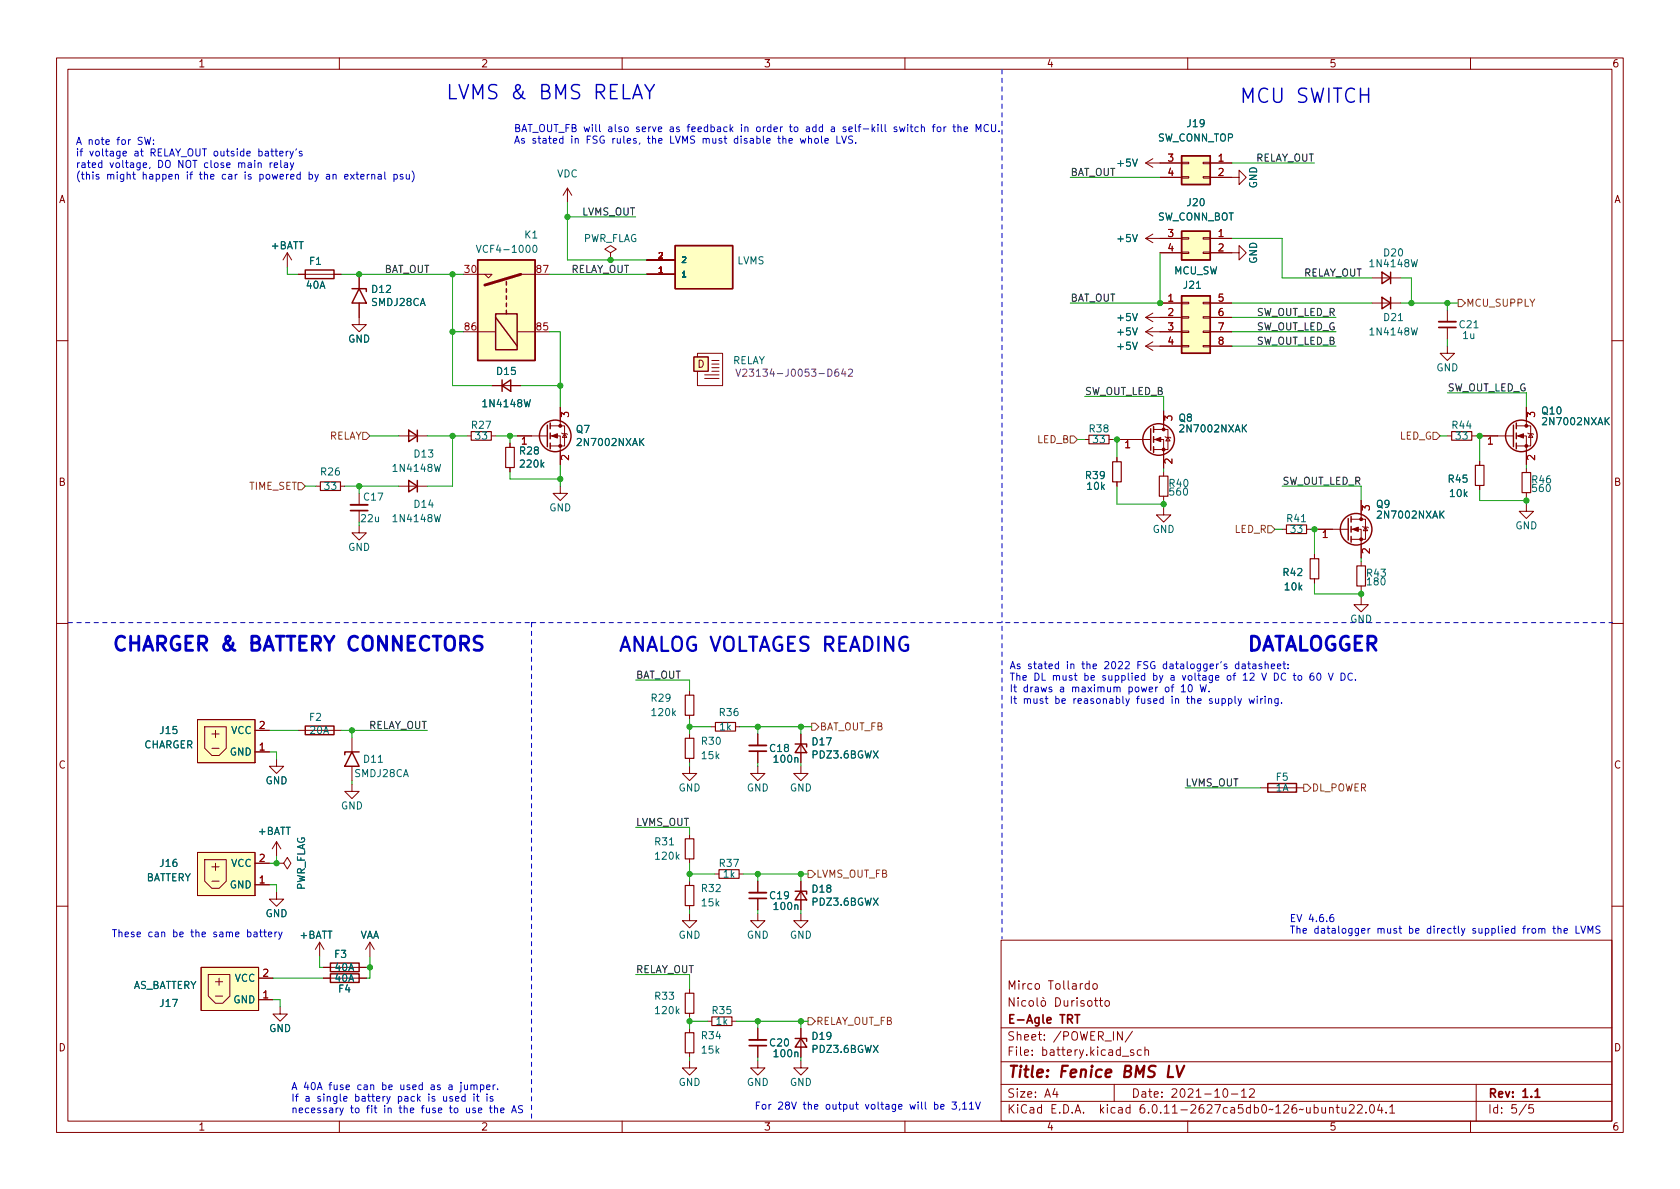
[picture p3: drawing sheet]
<svg xmlns="http://www.w3.org/2000/svg" width="297mm" height="210mm" viewBox="0 0 297 210" stroke-linecap="round" stroke-linejoin="round" font-family="sans-serif">
<g fill="none" stroke="#840000" stroke-width=".18">
<path d="M10 10.2h277v190.1h-277zM12 12.2h273v186.1h-273zM60 10.2v2M110 10.2v2M160 10.2v2M210 10.2v2M260 10.2v2M100.3 33.3l-.7 1.2M100.3 33.3v2.5M100.3 33.3l.8 1.2M202.6 28.8h6.3M202.6 28.8l1.2 .8"/>
<path d="M203.8 28.1l-1.2 .7M205.1 31.4h3.8M208.9 31.2h1.3v.3h-1.3zM208.9 28.7h1.3v.3h-1.3zM212.7 31.2h1.3v.3h-1.3zM212.7 28.7h1.3v.3h-1.3zM214 31.4h5.1v1.2l1.2-1.2-1.2-1.3v1.3M214 28.8h3.8M50.8 44.7l-.8 1.3M50.8 44.7v2.5M50.8 44.7l.8 1.3M52.7 48.5h7.6"/>
<path d="M63.5 53.6v3.8h1.3l-1.3 1.3-1.3-1.3h1.3M63.5 48.5v2.5M81.9 48.5h5.1l-.6 .6-.7-.6M81.9 58.7h5.7M91.4 58.7h5.8M92.1 48.5h5.1M107.9 44.7l1.1-.6-1.1-.7-1 .7 1 .6v1.3M107.9 46h.1M114.3 48.5h5.1M114.3 46h5.1M202.6 42.2l1.2 .7M202.6 42.2h6.3"/>
<path d="M202.6 56.1h6.3M202.6 58.7h6.3M202.6 58.7l1.2 .7M202.6 56.1l1.2 .8M203.8 41.4l-1.2 .8M203.8 57.9l-1.2 .8M203.8 55.4l-1.2 .7M205.1 53.6h3.8M205.1 44.7h3.8M208.9 58.5h1.3v.3h-1.3zM208.9 56h1.3v.3h-1.3zM208.9 53.5h1.3v.2h-1.3z"/>
<path d="M208.9 44.6h1.3v.2h-1.3zM208.9 42h1.3v.3h-1.3zM212.7 58.5h1.3v.3h-1.3zM212.7 56h1.3v.3h-1.3zM212.7 53.5h1.3v.2h-1.3zM212.7 44.6h1.3v.2h-1.3zM212.7 42h1.3v.3h-1.3zM214 44.7h5.1v1.3l1.2-1.3-1.2-1.3v1.3M214 42.2h3.8M214 53.6h3.8M214 56.1h3.8M214 58.7h3.8"/>
<path d="M242.6 53.6h5M242.6 49.1h5M255.9 54.9v2M255.9 57.9v2M10 60.2h2M70.5 77.1h5.1M82.5 77.1h.8M86.9 77.1h.7M87 68.2h5.1M90.2 78.4v.7M91.4 77.1h5.4M97.3 77.1h1.8v5.1"/>
<path d="M97.3 75.3h2.5v3.6h-2.5M99.1 72v3.3M99.3 76.6l.1 .1h.8l.1 .1M99.8 76.7l.4 .6h-.8zM122.7 63.1h2.5v2.6h-2.5zM123.3 63.1v-.6h4.5v5.7h-4.5v-2.5M124.6 66.9h2.5M124.6 66.3h2.5M125.9 65.7h1.2M125.9 65h1.2M125.9 64.4h1.2M125.9 63.7h1.2"/>
<path d="M191.8 77.7h.7M196.1 77.7h.7M198.1 77.7h5.4M202.6 61.2l1.2 .8M202.6 61.2h6.3M203.8 60.4l-1.2 .8M204 77.7h1.7v5.1M204 75.9h2.5v3.6h-2.5M205.7 72.6v3.3M206 77.2l.1 .1h.8l.1 .2M206.5 77.3l.4 .7h-.8zM208.9 61.1h1.3v.2h-1.3z"/>
<path d="M212.7 61.1h1.3v.2h-1.3zM214 61.2h3.8M255.9 61.2v1.3h-1.3l1.3 1.2 1.3-1.2h-1.3M255.9 77.1h.8M260.2 77.1h.8M262.3 77.1h5.3M268.1 77.1h1.8v5.1M268.1 75.3h2.5v3.6h-2.5M269.9 72v3.3M270.1 76.6l.2 .1h.7l.1 .1M270.6 76.7l.4 .6h-.7zM285 60.2h2"/>
<path d="M55.9 86h.7M60.2 86h.8M63.5 93v1.2h1.3l-1.3 1.3-1.3-1.3h1.3M63.5 87.2v2.1M63.5 90.3v2M70.5 86h5.1M90.2 82.7v.7M99.1 86v1.2h1.2l-1.2 1.3-1.3-1.3h1.3M197.5 80.9v.8M197.5 85.2v.8M205.7 89.8v1.3h-1.2l1.2 1.2 1.3-1.2h-1.3M205.7 83.4v.8"/>
<path d="M205.7 87.8v.7M226.7 93.6h.8M231 93.6h.8M232.4 98v.8M233 93.6h5.4M238.9 93.6h1.8v5.1M238.9 91.8h2.5v3.6h-2.5M240.7 88.5v3.3M240.7 99.3v.8M240.9 93.1l.1 .1h.8l.1 .1M241.4 93.2l.4 .6h-.8zM261.6 81.5v.8"/>
<path d="M261.6 85.8v.8M269.9 89.1v1.3h-1.3l1.3 1.3 1.2-1.3h-1.2M269.9 82.8v.8M269.9 87.1v.8M10 110.2h2M232.4 102.4v.7M240.7 105.7v1.2h-1.3l1.3 1.3 1.2-1.3h-1.2M240.7 103.6v.8M285 110.2h2M34.9 127.2h10.2v7.7h-10.2zM36.2 128.5h3.8v3.8l-1.3 1.3h-1.2l-1.3-1.3zM37.5 129.8h1.2"/>
<path d="M37.5 132.3h1.2M38.1 129.2v1.2M45.1 129.2h2.5M45.1 133h2.5M48.9 134.2v1.3h-1.3l1.3 1.3 1.3-1.3h-1.3M52.7 129.2h7.6M62.2 138.7v1.2h-1.2l1.2 1.3 1.3-1.3h-1.3M62.2 130.4v2.6M62.2 135.5v2.5M121.9 135.5v1.3h1.3l-1.3 1.2-1.3-1.2h1.3M121.9 122.2v.7M121.9 126.5v.7"/>
<path d="M121.9 129.8v.8M121.9 134.1v.8M125.7 128.5h.8M130 128.5h.8M134 135.5v1.3h1.3l-1.3 1.2-1.3-1.2h1.3M134 129.8v2M134 132.8v2.1M141.6 135.5v1.3h1.3l-1.3 1.2-1.3-1.2h1.3M141.6 129.8v5.1M222.9 139.3h7.6M34.9 150.7h10.2v7.7h-10.2zM36.2 152h3.8v3.8l-1.3 1.3h-1.2l-1.3-1.3z"/>
<path d="M37.5 153.3h1.2M37.5 155.8h1.2M38.1 152.6v1.3M45.1 156.5h2.5M45.1 152.6h2.5M48.9 152.6h1.3l.6 1.1 .6-1.1-.6-1-.6 1M48.9 152.6h.1M48.9 157.7v1.3h-1.3l1.3 1.3 1.3-1.3h-1.3M48.9 148.8l.8 1.3M48.9 148.8v2.6M48.9 148.8l-.8 1.3M121.9 147.6v.7"/>
<path d="M121.9 151.9v.7M121.9 155.8v.8M126.4 154.6h.7M130.7 154.6h.7M134 155.8v2.1M134 158.9v2M141.6 155.8v5.1M10 160.2h2M35.6 171.1h10.1v7.6h-10.1zM36.8 172.3h3.8v3.8l-1.2 1.3h-1.3l-1.3-1.3zM38.1 173.6h1.3M38.1 176.1h1.3"/>
<path d="M38.7 173v1.2M45.7 176.8h2.6M45.7 173h2.6M49.5 178v1.3h-1.2l1.2 1.3 1.3-1.3h-1.3M56.5 166.6l.8 1.3M56.5 166.6v2.6M56.5 166.6l-.7 1.3M57.1 171.1h7.7M57.1 173h7.7M65.4 166.6l-.8 1.3M65.4 166.6v2.6M65.4 166.6l.8 1.3"/>
<path d="M121.9 161.5v1.3h1.3l-1.3 1.3-1.3-1.3h1.3M121.9 160.1v.8M121.9 174.9v.7M121.9 179.2v.8M134 161.5v1.3h1.3l-1.3 1.3-1.3-1.3h1.3M141.6 161.5v1.3h1.3l-1.3 1.3-1.3-1.3h1.3M177 166.3h108v32h-108zM179.3 176.4v1.5l-.9-1.5v1.5M180 176.4v.2M180 176.9v1M181.4 177l-.5-.1-.3 .3v.4l.2 .3h.6M182.1 177l.3-.1 .3 .3v.4l-.3 .3h-.3l-.2-.3v-.4z"/>
<path d="M183.1 174l.4-.1 .3 .3v.4l-.3 .3h-.4l-.1-.3v-.4zM183.4 176.4v1.3l.2 .2M184.2 177l.4-.1 .3 .3v.4l-.3 .3h-.4l-.1-.3v-.4zM184.4 176.4l.2 .2M193.3 174.1l.2-.2 .4 .2 .1 .5-.1 .3h-.4l-.2-.1zM195.5 177l.4-.1 .2 .3v.4l-.2 .3h-.4l-.1-.3v-.4zM285 160.2h2M60 198.3v2M110 198.3v2M121.9 187.6v1.2h1.3l-1.3 1.3-1.3-1.3h1.3M121.9 181.9v.7M121.9 186.2v.7"/>
<path d="M125.1 180.6h.8M129.4 180.6h.8M134 187.6v1.2h1.3l-1.3 1.3-1.3-1.3h1.3M134 181.9v2M134 184.9v2M141.6 187.6v1.2h1.3l-1.3 1.3-1.3-1.3h1.3M141.6 181.9v5M160 198.3v2M177 194.8h108M177 191.8h108M177 187.8h108M177 181.8h108"/>
<path d="M182.5 186.5v.1M182.5 185.7v.1M184.6 183.8v.1M184.6 183v.1M197 191.8v3M200.2 182.4l-1.3 1.9M201.8 185.7l-.4-.1-.3 .3v.4l.1 .3h.6M202.4 185.8l.2-.2 .4 .1 .1 .9M202.4 185.1v1.5M210 198.3v2M217.7 193.5h1.2M219.5 193l.4-.5v1.5"/>
<path d="M219.5 194h.9M220.9 192.7l.6-.2 .2 .2 .1 .3-.9 1h.9M238.6 195.5l.5-.2 .3 .2v.3l-.9 1h.9M240 195.5l.6-.2 .2 .2 .1 .3-1 1h1M241.5 196.7v.1M242.4 195.4l.1-.1a.81 .81 0 0 1 .6 .7 .81 .81 0 0 1-.3 .8h-.2a.81 .81 0 0 1-.5-.6 .81 .81 0 0 1 .3-.8zM243.9 195.3l-.3 1h.9M244.3 195.8v1M245.1 196.7v.1M245.7 195.8l.4-.5v1.5M245.7 196.8h.9M260 198.3v2"/>
<path d="M261 191.8v6.5M271.1 195.3h-.7l-.1 .7 .2-.1 .5 .1 .2 .2-.1 .5-.2 .1-.6-.1"/>
</g>
<path d="M254.4 57.9h3M62 90.3h3M132.5 132.8h3M132.5 158.9h3M132.5 184.9h3M185.1 180.4l.7-.1v-.3l-.5-.1-.2 .2 .1 .8h.6" fill="none" stroke="#840000" stroke-width=".3"/>
<g fill="none" stroke="#840000" stroke-width=".25">
<path d="M208.9 27.6h5.1v5h-5.1zM54 47.7h5.1v1.6h-5.1zM62.2 51h2.6v.6M63.5 51l1.3 2.6h-2.6zM84.5 46h10.1v17.7h-10.1zM87.6 55.5h3.8v6.3h-3.8zM87.6 56.1l3.8 5.1M89.5 49.8v.6M89.5 51v.7M89.5 52.3v.7M89.5 53.6v.6M89.5 54.9v.6"/>
<path d="M119.4 43.4h10.1v7.6h-10.1zM208.9 52.3h5.1v10.2h-5.1zM208.9 40.9h5.1v5.1h-5.1zM244.3 52.6l1.6 1-1.6 1zM244.3 48.1l1.6 1-1.6 1.1zM245.9 48.1v2.1M245.9 52.6v2M72.3 76.1l1.5 1-1.5 1zM73.8 76.1v2M88.8 68.2l1.5-1v2zM88.8 67.2v2M96.8 75.2v3.8"/>
<path d="M97.3 74.8v1M97.3 76.6v1M97.3 78.4v1M203.5 75.8v3.8M204 75.4v1M204 77.2v1M204 79v1M267.6 75.2v3.8M268.1 74.8v1M268.1 76.6v1M268.1 78.4v1M72.3 85l1.5 1-1.5 1z"/>
<path d="M73.8 85v2M238.4 91.7v3.8M238.9 91.3v1M238.9 93.1v1M238.9 94.9v1M54 128.4h5.1v1.5h-5.1zM62.2 133l1.3 2.5h-2.5zM63.5 133h-2.5v.5M140.6 131.6h2v.5M141.6 131.6l1 1.5h-2zM224.2 138.6h5v1.5h-5zM140.6 157.6h2v.5"/>
<path d="M141.6 157.6l1 1.5h-2zM58.4 170.3h5.1v1.5h-5.1zM58.4 172.2h5.1v1.5h-5.1zM140.6 183.6h2v.5M141.6 183.6l1 1.6h-2z"/>
<circle cx="98.2" cy="77.1" r="2.79"/>
<circle cx="204.9" cy="77.7" r="2.79"/>
<circle cx="269" cy="77.1" r="2.79"/>
<circle cx="239.8" cy="93.6" r="2.79"/>
</g>
<g fill="none" stroke="#006464" stroke-width=".18">
<path d="M200.2 28.1l.5 1.3 .4-1.3M93.1 43.5l.2-.1a.68 .68 0 0 1 .4 .6 .68 .68 0 0 1-.4 .6l-.2-.1-.1-.3zM94.3 43.5l.2-.1a.68 .68 0 0 1 .4 .6 .68 .68 0 0 1-.4 .6l-.2-.1-.1-.3zM200.2 41.5l.5 1.2 .4-1.2M200.2 58l.5 1.2 .4-1.2M200.2 55.4l.5 1.3 .4-1.3M211.5 51h.8M247.3 56.7h.7M249.5 58l.3 1.2 .3-.9 .2 .9 .3-1.2M249.5 45.9l.3 1.3 .3-.9 .2 .9 .3-1.3M260.6 58h.7M92.7 70.7l.3 1.2 .2-.9 .3 .9 .3-1.2"/>
<path d="M113.3 78.1l.5 .7M113.8 77.5l-.7 .8M200.2 60.5l.5 1.3 .4-1.3M219.8 75.7l.6 .7M220.4 75.1l-.7 .7M284 74.4l.5 .7M284.5 73.8l-.7 .8M76.8 91l.3 1.3 .2-.9 .3 .9 .3-1.3M76.8 82.1l.3 1.3 .2-.9 .3 .9 .3-1.3M95.8 82.1l.4 .5M96.2 81.8l-.5 .4M230.1 92.3h.7"/>
<path d="M254.8 90.9l.5 .7M255.3 90.4l-.7 .7M66.9 134.8h.7M119.1 126.1l.3 .5M119.4 125.7l-.5 .5M140.5 134.1l.2-.1h.3l.1 .8M118.4 149.4h.7M119.7 151.5l.4 .5M120.1 151.1l-.5 .5M119.7 178.8l.4 .5M120.1 178.4l-.5 .5M140.5 160.1l.2-.1 .3 .1 .1 .7"/>
<path d="M140.5 186.2l.2-.2 .3 .1 .1 .8"/>
</g>
<g fill="#ffffc2" stroke="#ffffc2" stroke-width=".18">
<path d="M35.6 171.1h10.1v7.6h-10.1z"/>
<path d="M34.9 150.7h10.2v7.7h-10.2z"/>
<path d="M34.9 127.2h10.2v7.7h-10.2z"/>
<path d="M208.9 27.6h5.1v5h-5.1z"/>
<path d="M208.9 52.3h5.1v10.2h-5.1z"/>
<path d="M208.9 40.9h5.1v5.1h-5.1z"/>
<path d="M122.7 63.1h2.5v2.6h-2.5z"/>
<path d="M119.4 43.4h10.1v7.6h-10.1z"/>
<path d="M84.5 46h10.1v17.7h-10.1z"/>
</g>
<g fill="none" stroke="#840000" stroke-width=".2">
<path d="M83.3 76.3h3.6v1.5h-3.6zM89.4 79.1h1.5v3.6h-1.5zM192.5 77h3.6v1.5h-3.6zM256.7 76.3h3.5v1.5h-3.5zM56.6 85.2h3.6v1.5h-3.6zM196.7 81.7h1.5v3.5h-1.5zM205 84.2h1.5v3.6h-1.5zM227.5 92.8h3.5v1.6h-3.5zM231.6 98.8h1.6v3.6h-1.6zM260.9 82.3h1.5v3.5h-1.5zM269.1 83.6h1.5v3.5h-1.5zM239.9 100.1h1.5v3.5h-1.5z"/>
<path d="M121.2 130.6h1.5v3.5h-1.5zM121.2 122.9h1.5v3.6h-1.5zM126.5 127.8h3.5v1.5h-3.5zM121.2 148.3h1.5v3.6h-1.5zM121.2 156.6h1.5v3.5h-1.5zM127.1 153.8h3.6v1.5h-3.6zM121.2 175.6h1.5v3.6h-1.5zM125.9 179.8h3.5v1.6h-3.5zM121.2 182.6h1.5v3.6h-1.5z"/>
</g>
<path d="M254.4 56.9h3M62 89.3h3M132.5 131.8h3M132.5 157.9h3M132.5 183.9h3" fill="none" stroke="#840000" stroke-width=".33"/>
<g fill="#840000" stroke="#840000" stroke-width=".18">
<path d="M204.2 77.7l1-.4v.8z"/>
<path d="M268.4 77.1l1-.4v.8z"/>
<path d="M97.5 77.1l1.1-.4v.8z"/>
<path d="M239.1 93.6l1.1-.4v.8z"/>
<circle cx="205.7" cy="79.5" r=".25"/>
<circle cx="205.7" cy="75.9" r=".25"/>
<circle cx="269.9" cy="78.9" r=".25"/>
<circle cx="269.9" cy="75.3" r=".25"/>
<circle cx="99.1" cy="78.9" r=".25"/>
<circle cx="99.1" cy="75.3" r=".25"/>
<circle cx="240.7" cy="95.4" r=".25"/>
<circle cx="240.7" cy="91.8" r=".25"/>
</g>
<path d="M92.3 77.6l.4-.3v1.2M99.3 73.7v-.8l.4 .4 .2-.3h.5l.1 .2-.1 .5M199 78.3l.4-.4v1.3M205.9 74.3v-.8l.5 .5 .1-.4h.6l.1 .2-.1 .5M263.2 77.6l.3-.3v1.2M270.1 73.7v-.8l.5 .4 .1-.3h.5l.1 .2-.1 .5M100.5 80.5v.8l-.9-.8-.3 .3 .1 .5M207.2 81.2v.8l-.9-.8-.4 .2 .2 .5M234 94.1l.3-.3v1.3M240.9 90.2v-.8l.4 .4 .2-.3h.5l.1 .2-.1 .5M242.1 97v.8l-.9-.8-.3 .3 .1 .5M271.3 80.5v.8l-.9-.8-.3 .3 .1 .5" fill="none" stroke="#a90000" stroke-width=".18"/>
<path d="M146.4 65.3a.64 .64 0 0 1 .7 .6 .64 .64 0 0 1-.7 .6zM148.2 65.3h-.4a.85 .85 0 0 0 0 1.2l.5-.1v-.4l-.2-.2h-.4l-.1 .2M149.1 65.2l-.3 .9h.8M149.4 65.7v.8M150 65.4l.5-.1 .2 .3-.7 .9h.7" fill="none" stroke="#840084" stroke-width=".18"/>
<path d="M92.1 48.5l-6.4 1.9" fill="none" stroke="#840000" stroke-width=".51"/>
<path d="M257.8 53h.6l.7 .6-.7 .6h-.6zM64.1 76.4h.7l.6 .7-.6 .6h-.7zM189.2 77.1h.7l.6 .6-.6 .7h-.7zM253.4 76.4h.6l.6 .7-.6 .6h-.6zM52.7 85.3h.6l.7 .7-.7 .6h-.6zM224.2 93h.6l.6 .6-.6 .6h-.6zM143.5 127.9h.6l.7 .6-.7 .7h-.6zM230.5 138.7h.6l.7 .6-.7 .6h-.6zM142.9 153.9h.6l.6 .7-.6 .6h-.6zM142.9 180h.6l.6 .6-.6 .6h-.6z" fill="none" stroke="#725600" stroke-width=".18"/>
<g fill="none" stroke="#0000c2" stroke-width=".18">
<path d="M17.5 30.9l-.3-.1-.2 .2v.2l.5 .1v.3h-.5M18 28.8h-.4l-.2 .2 .1 .6h.5M18 28.4v1.2M21.8 27.2l.6-.2-.1-.2-.4-.1-.1 .2v.6h.5M23.5 30.8h.4M23.6 30.4v1.1l.3 .2M26.5 29.6l-.1 .2M43.3 30.4v.1M43.3 30.8v.9M44.4 30.9l-.3-.1-.2 .2 .1 .2 .4 .1v.3h-.5M45.9 30.9l.4-.1 .3 .3-.2 .5h-.5M45.9 30.8v1.3"/>
<path d="M47.8 28.8v.8M48.1 28.8l-.3 .2M53.4 26.8l-.3-.1-.2 .2 .1 .2 .4 .1v.3h-.5M54.7 30.9l.3-.1 .3 .3-.2 .5h-.4M54.7 30.4v1.3M57.7 30.9h.5l.1 .8M58.3 31.1l-.4 .1-.2 .2 .2 .3 .4-.1M60.9 31.3l.7-.2-.1-.2-.4-.1-.2 .2 .1 .6h.5M69.7 30.9l.3-.1 .3 .3-.2 .5h-.4M69.7 30.8v1.3M99.5 24.5h-.3l-.3 .2 .1 .6h.5M99.5 24.1v1.2"/>
<path d="M106 22v1.1l.2 .2M118.6 24.1v1.2h.6M130.4 24.5h-.3l-.3 .2 .1 .6h.5M131.1 22v.1M131.1 22.4v.9M133.9 22.5l.3-.1 .2 .3v.3l-.2 .3-.3-.1-.1-.2zM137.5 24.5h.5M137.7 24.1v1l.3 .2M139.6 22.4h.4M139.7 22v1.1l.3 .2M140.5 22.5l.3-.1 .3 .3v.3l-.3 .3-.3-.1-.1-.2zM141.5 24.5l.2 .8 .3-.6 .2 .6 .3-.8"/>
<path d="M142.6 22.5h.5v.8M143.1 22.7l-.4 .1-.2 .2 .2 .3 .4-.1M147 22.5h.5v.8M147.5 22.7l-.4 .1-.2 .2 .2 .3 .4-.1M148 24.1v1.2h.6M156.5 22v1.1l.2 .2M158.6 22.5l-.3-.1-.2 .2v.2l.5 .1v.3h-.5M164.8 22.4h.5M165.3 22l-.3 .2v1.1M165.8 22.5l.3-.1 .3 .3v.3l-.3 .3-.3-.1-.1-.2zM169.4 22.6l.2-.2 .3 .1v.8M169.4 22v1.3"/>
<path d="M170.5 22.9l.6-.2-.1-.2-.4-.1-.1 .2v.6h.5M172.6 23.3v-1.3l.4 .9 .4-.9v1.3M174.8 22.1a.6 .6 0 0 0-.9 .5 .6 .6 0 0 0 .6 .7l.3-.1M175.3 22v1l.2 .3h.3l.2-.3v-1M176.6 23.2v.1M187.2 117.5l-.4-.1-.2 .2 .1 .6h.5M187.2 117v1.3M202.4 119.5h-.4l-.2 .2 .1 .5h.5M202.4 119v1.3M207.6 119.8h-.4l-.2 .2 .2 .3 .4-.1M209.1 119.5l.3 .8 .3-.8M216.9 117.5l-.3-.1-.2 .2 .1 .2 .4 .1v.3h-.5"/>
<path d="M217.1 119.5h.3l.2 .2v.4l-.2 .2-.3-.1-.1-.1zM219 117.5l-.3-.1-.3 .2 .1 .6h.5M219.8 119.4l.4-.4v1.3M221 119.1l.5-.1 .3 .4-.8 .9h.8M223.1 119l.4 1.3 .4-1.3M232.2 119l-.3 .1a.85 .85 0 0 0 0 1.2l.4-.1v-.4l-.2-.3h-.2l-.3 .3M197.5 121.7l.2-.2 .3 .1v.7M199.1 123.5l.3 .9M199.7 123.5l-.4 1.2-.2 .1M208.9 121.4l.3-.3v1.2M208.9 122.3h.7M209.8 123.5h.5"/>
<path d="M210.3 121.1h.1a.68 .68 0 0 1 .4 .6 .68 .68 0 0 1-.4 .6 .84 .84 0 0 1-.1-1.2zM212.2 121.1l.3 1.2 .2-.9 .3 .9 .3-1.2M213.8 122.2v.1M214.3 123.6l-.3-.1-.2 .2 .1 .2 .4 .1v.3h-.5M219.8 120.3h.7M220.8 123.5l.3 .9 .2-.6 .3 .6 .2-.9M235.7 161.7l-.3 .1a.86 .86 0 0 0 0 1.2l.4-.1v-.5l-.2-.2h-.2l-.3 .2M240.7 164.6l.6-.1v-.3h-.4l-.2 .2 .1 .6h.5M241.9 164.2v.8M242.3 164.2l-.4 .2M259 164.2l-.4 1.1-.2 .2M269.2 164.2h.5"/>
<path d="M274.5 164.2h.5M274.7 163.8v1l.3 .2M278.7 163.8v1.2h.6M60.1 195.9l.3 .9M60.7 195.9l-.4 1.2-.2 .1M60.8 194.3l.6-.1-.1-.3h-.4l-.1 .2v.6h.5M69 193.9l-.4 1.1-.2 .2M76.8 192.1l-.4 .1-.2 .2 .2 .3 .4-.1M78.4 193.9l.1 .8h.3l.2-.1M79.4 191.9h.5v.8M79.5 195.9h.4M79.9 192.1l-.4 .1-.2 .2 .2 .3 .4-.1"/>
<path d="M82.5 195.9v.8l.3 .1 .2-.1M83.8 193.9v.8M86.1 193.9v.8M86.5 195.9h.5M86.7 195.5v1.1l.3 .2M87.1 193.9h-.3l-.2 .2 .1 .1 .4 .2v.3h-.5M90.5 196.8l.4-1.3 .4 1.3M90.6 196.4h.6M92.4 195.6l-.5-.1-.2 .1v.4l.6 .2 .1 .3-.2 .3-.5-.1M151.3 195.3h.5M151.4 194.9v1.1l.4 .1M165.2 195.4l.4-.1 .2 .2-.1 .6h-.5"/>
<path d="M165.2 194.9v1.2M166.3 195.7l.6-.1v-.2l-.4-.1-.2 .2 .1 .6h.5M168.3 194.9h.8l-.4 .5 .3 .1v.5l-.1 .1-.6-.1"/>
</g>
<path d="M177.2 12.3v97.8M12.1 110.1h81.9M94 110.1h.1M94 110.1v88.3M94 110.1h191.1M177.2 110.7v55.3" fill="none" stroke="#0000c2" stroke-width=".18" stroke-dasharray=".8 .8"/>
<g fill="none" stroke="#009600" stroke-width=".18">
<path d="M100.3 38.3h12.1M100.3 35.8v10.2h14M189.2 31.4h15.9M217.8 28.8h14.6M50.8 47.2v1.3h1.9M60.3 48.5h21.6M80 48.5v19.7h7M80 58.7h1.9M97.2 58.7h1.9v13.3M97.2 48.5h17.1M205.1 44.7v8.9h-15.9M217.8 53.6h24.8"/>
<path d="M217.8 42.2h8.9v6.9h15.9M217.8 58.7h18.4M217.8 56.1h18.4M247.6 53.6h10.2M247.6 49.1h2v4.5M255.9 53.6v1.3M255.9 59.9v1.3M65.4 77.1h5.1M75.6 77.1h6.9M80 77.1v8.9h-4.4M87.6 77.1h3.8M90.2 77.1v1.3"/>
<path d="M92.1 68.2h7M190.5 77.7h1.3M191.8 70.1h13.9v2.5M196.8 77.7h1.3M197.5 77.7v3.2M217.8 61.2h18.4M254.6 77.1h1.3M255.9 69.5h14v2.5M261 77.1h1.3M261.6 77.1v4.4M54 86h1.9M61 86h9.5"/>
<path d="M63.5 86v1.2M90.2 83.4v1.3h8.9M99.1 82.2v3.8M197.5 86v3.1h8.2M205.7 82.8v.6M205.7 88.5v1.3M225.4 93.6h1.3M226.7 86h14v2.5M231.8 93.6h1.2M232.4 93.6v4.4M240.7 98.7v.6M261.6 86.6v1.9h8.3"/>
<path d="M269.9 82.2v.6M269.9 87.9v1.2M232.4 103.1v1.9h8.3M240.7 104.4v1.3M47.6 133h1.3v1.2M47.6 129.2h5.1M60.3 129.2h15.3M62.2 129.2v1.2M62.2 138v.7M112.4 120.3h9.5v1.9M121.9 128.5h3.8M121.9 127.2v2.6"/>
<path d="M121.9 134.9v.6M130.8 128.5h12.7M134 128.5v1.3M134 134.9v.6M141.6 128.5v1.3M141.6 134.9v.6M209.5 139.3h13.4M47.6 156.5h1.3v1.2M48.9 151.4v1.2h-1.3M112.4 146.3h9.5v1.3M121.9 152.6v3.2M121.9 154.6h4.5"/>
<path d="M131.4 154.6h11.5M134 154.6v1.2M141.6 154.6v1.2M48.3 173h8.8M48.3 176.8h1.2v1.2M56.5 169.2v1.9h.6M64.8 171.1h.6M65.4 169.2v3.8h-.6M112.4 172.3h9.5v2.6M121.9 160.9v.6M121.9 180v1.9M134 160.9v.6"/>
<path d="M141.6 160.9v.6M121.9 186.9v.7M121.9 180.6h3.2M130.2 180.6h12.7M134 180.6v1.3M134 186.9v.7M141.6 180.6v1.3M141.6 186.9v.7"/>
</g>
<g fill="#009600" stroke="#009600" stroke-width=".18">
<circle cx="121.9" cy="128.5" r=".46"/>
<circle cx="121.9" cy="180.6" r=".46"/>
<circle cx="99.1" cy="84.7" r=".46"/>
<circle cx="80" cy="77.1" r=".46"/>
<circle cx="63.5" cy="86" r=".46"/>
<circle cx="65.4" cy="171.1" r=".46"/>
<circle cx="62.2" cy="129.2" r=".46"/>
<circle cx="48.9" cy="152.6" r=".46"/>
<circle cx="80" cy="48.5" r=".46"/>
<circle cx="80" cy="58.7" r=".46"/>
<circle cx="63.5" cy="48.5" r=".46"/>
<circle cx="107.9" cy="46" r=".46"/>
<circle cx="99.1" cy="68.2" r=".46"/>
<circle cx="100.3" cy="38.3" r=".46"/>
<circle cx="90.2" cy="77.1" r=".46"/>
<circle cx="141.6" cy="180.6" r=".46"/>
<circle cx="134" cy="180.6" r=".46"/>
<circle cx="269.9" cy="88.5" r=".46"/>
<circle cx="240.7" cy="105" r=".46"/>
<circle cx="255.9" cy="53.6" r=".46"/>
<circle cx="261.6" cy="77.1" r=".46"/>
<circle cx="205.1" cy="53.6" r=".46"/>
<circle cx="249.6" cy="53.6" r=".46"/>
<circle cx="141.6" cy="154.6" r=".46"/>
<circle cx="141.6" cy="128.5" r=".46"/>
<circle cx="197.5" cy="77.7" r=".46"/>
<circle cx="134" cy="128.5" r=".46"/>
<circle cx="134" cy="154.6" r=".46"/>
<circle cx="121.9" cy="154.6" r=".46"/>
<circle cx="205.7" cy="89.1" r=".46"/>
<circle cx="232.4" cy="93.6" r=".46"/>
</g>
<g font-size="3.5" fill="#0000c2">
<text x="78.7" y="17.6">LVMS &amp;</text>
<text x="95.6" y="17.6">BMS RELAY</text>
<text x="219.1" y="18.2">MCU SWITCH</text>
<text x="19.7" y="115.1">CHARGER &amp;</text>
<text x="44.6" y="115.1">BATTERY CONNECTORS</text>
<text x="109.2" y="115.2">ANALOG VOLTAGES READING</text>
<text x="220.3" y="115.1">DATALOGGER</text>
</g>
<g font-size="2.8" fill="#840000">
<text x="178" y="191.2">Title:</text>
<text x="187.3" y="191.2">Fenice</text>
<text x="198.8" y="191.2">BMS LV</text>
</g>
<g font-size="2.1" fill="#840000">
<text x="178" y="175.5">Mirco</text>
<text x="185.3" y="175.5">Tollardo</text>
<text x="186.4" y="178.5">Durisotto</text>
<text x="178" y="184.5">Sheet:</text>
<text x="178" y="181.5">E-Agle</text>
<text x="186.2" y="184.5">/POWER_IN/</text>
<text x="187.4" y="181.5">TRT</text>
<text x="178" y="187.2">File:</text>
<text x="184.4" y="187.2">battery.kicad_sch</text>
<text x="178" y="197.4">KiCad</text>
<text x="178" y="194.6">Size:</text>
<text x="184.7" y="194.6">A4</text>
<text x="185.7" y="197.4">E.D.A.</text>
<text x="194.6" y="197.4">kicad</text>
<text x="200" y="194.6">Date:</text>
<text x="201.8" y="197.4">6.0.11-2627ca5db0~126~ubuntu22.04.1</text>
<text x="207" y="194.6">2021-10-12</text>
<text x="263" y="194.6">Rev:</text>
<text x="263" y="197.4">Id:</text>
<text x="267.1" y="197.4">5/5</text>
<text x="269.1" y="194.6">1.1</text>
</g>
<g font-size="1.8" fill="#840000">
<text x="35" y="12.3">1</text>
<text x="85" y="12.3">2</text>
<text x="135" y="12.3">3</text>
<text x="185" y="12.3">4</text>
<text x="235" y="12.3">5</text>
<text x="285" y="12.3">6</text>
<text x="10.4" y="36.3">A</text>
<text x="285.4" y="36.3">A</text>
<text x="123.2" y="65.4">D</text>
<text x="10.3" y="86.3">B</text>
<text x="285.3" y="86.3">B</text>
<text x="10.3" y="136.3">C</text>
<text x="285.3" y="136.3">C</text>
<text x="10.3" y="186.3">D</text>
<text x="285.3" y="186.3">D</text>
<text x="35" y="200.3">1</text>
<text x="85" y="200.3">2</text>
<text x="135" y="200.3">3</text>
<text x="185" y="200.3">4</text>
<text x="235" y="200.3">5</text>
<text x="285" y="200.3">6</text>
</g>
<g font-size="1.8" fill="#0000c2">
<text x="90.8" y="23.3">BAT_OUT_FB will</text>
<text x="107.6" y="23.3">also</text>
<text x="112.7" y="23.3">serve</text>
<text x="118.7" y="23.3">as</text>
<text x="122" y="23.3">feedback</text>
<text x="131.6" y="23.3">in</text>
<text x="134.5" y="23.3">order</text>
<text x="143.6" y="23.3">add</text>
<text x="148.1" y="23.3">a</text>
<text x="150.4" y="23.3">self-kill</text>
<text x="159.6" y="23.3">switch</text>
<text x="166.6" y="23.3">for</text>
<text x="13.3" y="25.6">A note</text>
<text x="13.3" y="27.6">if</text>
<text x="13.3" y="29.7">rated</text>
<text x="15.8" y="27.6">voltage</text>
<text x="19.4" y="29.7">voltage,</text>
<text x="20.8" y="25.6">for</text>
<text x="23.8" y="27.6">at</text>
<text x="24.6" y="25.6">SW:</text>
<text x="26.8" y="27.6">RELAY_OUT outside</text>
<text x="28" y="29.7">DO NOT close</text>
<text x="42.6" y="29.7">main</text>
<text x="46.1" y="27.6">battery's</text>
<text x="48.3" y="29.7">relay</text>
<text x="90.8" y="25.4">As stated</text>
<text x="101" y="25.4">in</text>
<text x="103.9" y="25.4">FSG rules,</text>
<text x="115" y="25.4">the</text>
<text x="119.1" y="25.4">LVMS must</text>
<text x="130.7" y="25.4">disable</text>
<text x="138.7" y="25.4">the</text>
<text x="142.8" y="25.4">whole</text>
<text x="149.3" y="25.4">LVS.</text>
<text x="13.3" y="31.7">(this</text>
<text x="18.8" y="31.7">might</text>
<text x="25.3" y="31.7">happen</text>
<text x="33.2" y="31.7">if</text>
<text x="35.7" y="31.7">the</text>
<text x="39.7" y="31.7">car</text>
<text x="46.6" y="31.7">powered</text>
<text x="55.5" y="31.7">by</text>
<text x="58.7" y="31.7">an</text>
<text x="62.2" y="31.7">external</text>
<text x="71" y="31.7">psu)</text>
<text x="178.4" y="118.3">As stated</text>
<text x="188.7" y="118.3">in</text>
<text x="191.5" y="118.3">the</text>
<text x="195.6" y="118.3">2022</text>
<text x="201.6" y="118.3">FSG datalogger's</text>
<text x="219.2" y="118.3">datasheet:</text>
<text x="178.4" y="120.4">The</text>
<text x="178.4" y="122.4">It</text>
<text x="178.4" y="124.4">It</text>
<text x="180.9" y="122.4">draws</text>
<text x="180.9" y="124.4">must</text>
<text x="182.8" y="120.4">DL must</text>
<text x="186.6" y="124.4">be</text>
<text x="187.4" y="122.4">a</text>
<text x="189.7" y="122.4">maximum</text>
<text x="190" y="124.4">reasonably</text>
<text x="191.9" y="120.4">be</text>
<text x="195.3" y="120.4">supplied</text>
<text x="199.8" y="122.4">power</text>
<text x="201.4" y="124.4">fused</text>
<text x="204.4" y="120.4">by</text>
<text x="206.5" y="122.4">of</text>
<text x="207.6" y="120.4">a</text>
<text x="207.6" y="124.4">in</text>
<text x="209.9" y="120.4">voltage</text>
<text x="210.5" y="124.4">the</text>
<text x="214.6" y="124.4">supply</text>
<text x="217.9" y="120.4">of</text>
<text x="221.8" y="124.4">wiring.</text>
<text x="224.4" y="120.4">V DC to</text>
<text x="233.3" y="120.4">60</text>
<text x="236.8" y="120.4">V DC.</text>
<text x="19.7" y="165.7">These</text>
<text x="26.1" y="165.7">can</text>
<text x="30.6" y="165.7">be</text>
<text x="34" y="165.7">the</text>
<text x="38.1" y="165.7">same</text>
<text x="44.2" y="165.7">battery</text>
<text x="228" y="163">EV 4.6.6</text>
<text x="228" y="165.1">The</text>
<text x="232.3" y="165.1">datalogger</text>
<text x="243.6" y="165.1">must</text>
<text x="249.3" y="165.1">be</text>
<text x="252.6" y="165.1">directly</text>
<text x="260.8" y="165.1">supplied</text>
<text x="269.9" y="165.1">from</text>
<text x="275.4" y="165.1">the</text>
<text x="279.5" y="165.1">LVMS</text>
<text x="51.4" y="192.7">A 40A</text>
<text x="51.4" y="194.8">If</text>
<text x="51.4" y="196.8">necessary</text>
<text x="53.9" y="194.8">a</text>
<text x="56.2" y="194.8">single</text>
<text x="58.3" y="192.7">fuse</text>
<text x="61.9" y="196.8">to</text>
<text x="63" y="194.8">battery</text>
<text x="63.4" y="192.7">can</text>
<text x="64.9" y="196.8">fit</text>
<text x="67.9" y="192.7">be</text>
<text x="68.1" y="196.8">in</text>
<text x="70.7" y="194.8">pack</text>
<text x="71" y="196.8">the</text>
<text x="71.2" y="192.7">used</text>
<text x="75.1" y="196.8">fuse</text>
<text x="76.2" y="194.8">is</text>
<text x="76.8" y="192.7">as</text>
<text x="79" y="194.8">used</text>
<text x="80.1" y="192.7">a</text>
<text x="80.2" y="196.8">to</text>
<text x="82.3" y="192.7">jumper.</text>
<text x="83.2" y="196.8">use</text>
<text x="84.5" y="194.8">it</text>
<text x="87.5" y="196.8">the</text>
<text x="133.3" y="196.2">For</text>
<text x="137.5" y="196.2">28V</text>
<text x="142.1" y="196.2">the</text>
<text x="146.2" y="196.2">output</text>
<text x="153.4" y="196.2">voltage</text>
<text x="161.4" y="196.2">will</text>
<text x="169.1" y="196.2">3,11V</text>
</g>
<g font-size="1.8" fill="#006464">
<text x="209.7" y="22.9">J19</text>
<text x="197.3" y="29.8">+5V</text>
<text x="204.7" y="25.4">SW_CONN_TOP</text>
<text x="98.4" y="31.8">VDC</text>
<text x="222.6" y="33.4" transform="rotate(-90 222.6 33.4)">GND</text>
<text x="204.7" y="39.4">SW_CONN_BOT</text>
<text x="209.7" y="36.8">J20</text>
<text x="47.8" y="44.5">+BATT</text>
<text x="54.5" y="47.2">F1</text>
<text x="84" y="45.1">VCF4-1000</text>
<text x="92.6" y="42.5">K1</text>
<text x="103.2" y="43.2">PWR_FLAG</text>
<text x="130.3" y="47.1">LVMS</text>
<text x="197.3" y="43.2">+5V</text>
<text x="222.6" y="46.7" transform="rotate(-90 222.6 46.7)">GND</text>
<text x="241.9" y="47.6">1N4148W</text>
<text x="244.5" y="45.7">D20</text>
<text x="54" y="51.4">40A</text>
<text x="65.5" y="52.2">D12</text>
<text x="207.5" y="48.9">MCU_SW</text>
<text x="209.1" y="51.4">J21</text>
<text x="65.5" y="54.5">SMDJ28CA</text>
<text x="197.3" y="59.7">+5V</text>
<text x="197.3" y="57.2">+5V</text>
<text x="241.9" y="59.7">1N4148W</text>
<text x="244.5" y="57.2">D21</text>
<text x="257.8" y="58.4">C21</text>
<text x="61.5" y="61">GND</text>
<text x="129.5" y="64.8">RELAY</text>
<text x="197.3" y="62.2">+5V</text>
<text x="258.4" y="60.3">1u</text>
<text x="87.6" y="66.7">D15</text>
<text x="253.9" y="66">GND</text>
<text x="83.2" y="76.2">R27</text>
<text x="85" y="72.4">1N4148W</text>
<text x="101.7" y="76.9">Q7</text>
<text x="192.4" y="76.8">R38</text>
<text x="208.3" y="74.9">Q8</text>
<text x="208.3" y="76.8">2N7002NXAK</text>
<text x="256.5" y="76.2">R44</text>
<text x="272.4" y="73.7">Q10</text>
<text x="272.4" y="75.6">2N7002NXAK</text>
<text x="69.2" y="83.8">1N4148W</text>
<text x="73" y="81.3">D13</text>
<text x="83.8" y="78.1">33</text>
<text x="91.7" y="80.7">R28</text>
<text x="91.7" y="83.1">220k</text>
<text x="101.7" y="79.2">2N7002NXAK</text>
<text x="193" y="78.7">33</text>
<text x="257.2" y="78.1">33</text>
<text x="56.5" y="84.5">R26</text>
<text x="57.1" y="87">33</text>
<text x="64.1" y="88.9">C17</text>
<text x="191.7" y="85.1">R39</text>
<text x="192" y="87">10k</text>
<text x="206.5" y="86.5">R40</text>
<text x="206.5" y="88">560</text>
<text x="255.9" y="85.7">R45</text>
<text x="256.1" y="88.3">10k</text>
<text x="270.6" y="85.9">R46</text>
<text x="270.6" y="87.4">560</text>
<text x="69.2" y="92.7">1N4148W</text>
<text x="73" y="90.2">D14</text>
<text x="97" y="90.8">GND</text>
<text x="203.7" y="94.6">GND</text>
<text x="227.3" y="92.7">R41</text>
<text x="227.9" y="94.6">33</text>
<text x="243.2" y="90.2">Q9</text>
<text x="243.2" y="92.1">2N7002NXAK</text>
<text x="267.9" y="94">GND</text>
<text x="61.5" y="97.8">GND</text>
<text x="226.7" y="102.2">R42</text>
<text x="226.9" y="104.8">10k</text>
<text x="241.4" y="102.4">R43</text>
<text x="241.4" y="103.9">180</text>
<text x="238.7" y="110.5">GND</text>
<text x="114.9" y="124.5">R29</text>
<text x="28.1" y="130.2">J15</text>
<text x="40.8" y="130.2">VCC</text>
<text x="54.5" y="127.9">F2</text>
<text x="54.6" y="130.2">20A</text>
<text x="114.9" y="127">120k</text>
<text x="127" y="127">R36</text>
<text x="127.1" y="129.5">1k</text>
<text x="25.4" y="132.7">CHARGER</text>
<text x="40.6" y="134">GND</text>
<text x="62.6" y="137.8">SMDJ28CA</text>
<text x="64.1" y="135.3">D11</text>
<text x="123.8" y="132.1">R30</text>
<text x="123.8" y="134.6">15k</text>
<text x="135.9" y="133.4">C18</text>
<text x="136.5" y="135.3">100n</text>
<text x="143.4" y="132.2">D17</text>
<text x="143.4" y="134.5">PDZ3.6BGWX</text>
<text x="46.9" y="139.1">GND</text>
<text x="60.2" y="143.5">GND</text>
<text x="119.9" y="140.3">GND</text>
<text x="132" y="140.3">GND</text>
<text x="139.6" y="140.3">GND</text>
<text x="225.5" y="138.4">F5</text>
<text x="225.5" y="140.3">1A</text>
<text x="45.5" y="148">+BATT</text>
<text x="115.6" y="149.9">R31</text>
<text x="28.1" y="153.7">J16</text>
<text x="40.8" y="153.7">VCC</text>
<text x="115.6" y="152.4">120k</text>
<text x="127" y="153.7">R37</text>
<text x="127.7" y="155.6">1k</text>
<text x="25.9" y="156.2">BATTERY</text>
<text x="40.6" y="157.5">GND</text>
<text x="54.3" y="157.4" transform="rotate(-90 54.3 157.4)">PWR_FLAG</text>
<text x="123.8" y="158.1">R32</text>
<text x="123.8" y="160.7">15k</text>
<text x="135.9" y="159.4">C19</text>
<text x="136.5" y="161.3">100n</text>
<text x="143.4" y="158.2">D18</text>
<text x="143.4" y="160.5">PDZ3.6BGWX</text>
<text x="46.9" y="162.6">GND</text>
<text x="52.9" y="166.4">+BATT</text>
<text x="63.7" y="166.4">VAA</text>
<text x="119.9" y="166.4">GND</text>
<text x="132" y="166.4">GND</text>
<text x="139.6" y="166.4">GND</text>
<text x="41.4" y="174">VCC</text>
<text x="59" y="169.8">F3</text>
<text x="59.1" y="172.1">40A</text>
<text x="59.1" y="174">40A</text>
<text x="23.6" y="175.3">AS_BATTERY</text>
<text x="28.1" y="178.4">J17</text>
<text x="41.2" y="177.8">GND</text>
<text x="59.7" y="175.9">F4</text>
<text x="115.6" y="177.2">R33</text>
<text x="115.6" y="179.7">120k</text>
<text x="125.7" y="179.7">R35</text>
<text x="47.5" y="182.9">GND</text>
<text x="123.8" y="184.2">R34</text>
<text x="126.4" y="181.6">1k</text>
<text x="135.9" y="185.4">C20</text>
<text x="143.4" y="184.3">D19</text>
<text x="123.8" y="186.7">15k</text>
<text x="136.5" y="187.3">100n</text>
<text x="143.4" y="186.6">PDZ3.6BGWX</text>
<text x="119.9" y="192.4">GND</text>
<text x="132" y="192.4">GND</text>
<text x="139.6" y="192.4">GND</text>
</g>
<g font-size="1.8" fill="#a90000">
<text x="206.3" y="28.6">3</text>
<text x="215.2" y="28.6">1</text>
<text x="206.3" y="31.1">4</text>
<text x="215.2" y="31.1">2</text>
<text x="206.3" y="41.9">3</text>
<text x="215.2" y="41.9">1</text>
<text x="206.3" y="44.4">4</text>
<text x="215.2" y="44.4">2</text>
<text x="81.9" y="48.3">30</text>
<text x="94.6" y="48.3">87</text>
<text x="206.3" y="53.3">1</text>
<text x="215.2" y="53.3">5</text>
<text x="81.9" y="58.4">86</text>
<text x="94.6" y="58.4">85</text>
<text x="206.3" y="55.9">2</text>
<text x="206.3" y="58.4">3</text>
<text x="215.2" y="55.9">6</text>
<text x="215.2" y="58.4">7</text>
<text x="206.3" y="61">4</text>
<text x="215.2" y="61">8</text>
<text x="92" y="79.4">1</text>
<text x="198.7" y="80">1</text>
<text x="262.8" y="79.4">1</text>
<text x="233.6" y="95.9">1</text>
<text x="45.7" y="128.9">2</text>
<text x="45.7" y="132.7">1</text>
<text x="45.7" y="152.4">2</text>
<text x="45.7" y="156.2">1</text>
<text x="46.3" y="172.7">2</text>
<text x="46.3" y="176.5">1</text>
</g>
<g font-size="1.8" fill="#0f0f0f">
<text x="222" y="28.6">RELAY_OUT</text>
<text x="189.2" y="31.1">BAT_OUT</text>
<text x="102.9" y="38.1">LVMS_OUT</text>
<text x="67.9" y="48.2">BAT_OUT</text>
<text x="101" y="48.2">RELAY_OUT</text>
<text x="189.2" y="53.3">BAT_OUT</text>
<text x="230.5" y="48.9">RELAY_OUT</text>
<text x="222.2" y="55.9">SW_OUT_LED_R</text>
<text x="222.2" y="58.4">SW_OUT_LED_G</text>
<text x="222.2" y="60.9">SW_OUT_LED_B</text>
<text x="191.8" y="69.8">SW_OUT_LED_B</text>
<text x="255.9" y="69.2">SW_OUT_LED_G</text>
<text x="226.7" y="85.7">SW_OUT_LED_R</text>
<text x="112.4" y="120">BAT_OUT</text>
<text x="65.2" y="128.9">RELAY_OUT</text>
<text x="209.5" y="139.1">LVMS_OUT</text>
<text x="112.4" y="146">LVMS_OUT</text>
<text x="112.4" y="172.1">RELAY_OUT</text>
</g>
<g font-size="1.8" fill="#725600">
<text x="259.2" y="54.6">MCU_SUPPLY</text>
<text x="58.3" y="78.1">RELAY</text>
<text x="183.3" y="78.7">LED_B</text>
<text x="247.4" y="78.1">LED_G</text>
<text x="44" y="87">TIME_SET</text>
<text x="218.2" y="94.6">LED_R</text>
<text x="144.9" y="129.5">BAT_OUT_FB</text>
<text x="231.9" y="140.3">DL_POWER</text>
<text x="144.2" y="155.6">LVMS_OUT_FB</text>
<text x="144.2" y="181.6">RELAY_OUT_FB</text>
</g>
<text font-size="1.8" fill="#840084" x="129.9" y="67">V23134-J0053-D642</text>
<text font-size="1.8" fill="#009600" x="63.6" y="92.7">22u</text>
<g font-size="1.4" fill="#a90000">
<text x="116.3" y="45.7">2</text>
<text x="116.3" y="48.3">1</text>
</g>
<g font-size="1.4" fill="#006464">
<text x="120.4" y="46.8">2</text>
<text x="120.4" y="49.3">1</text>
</g>
</svg>
